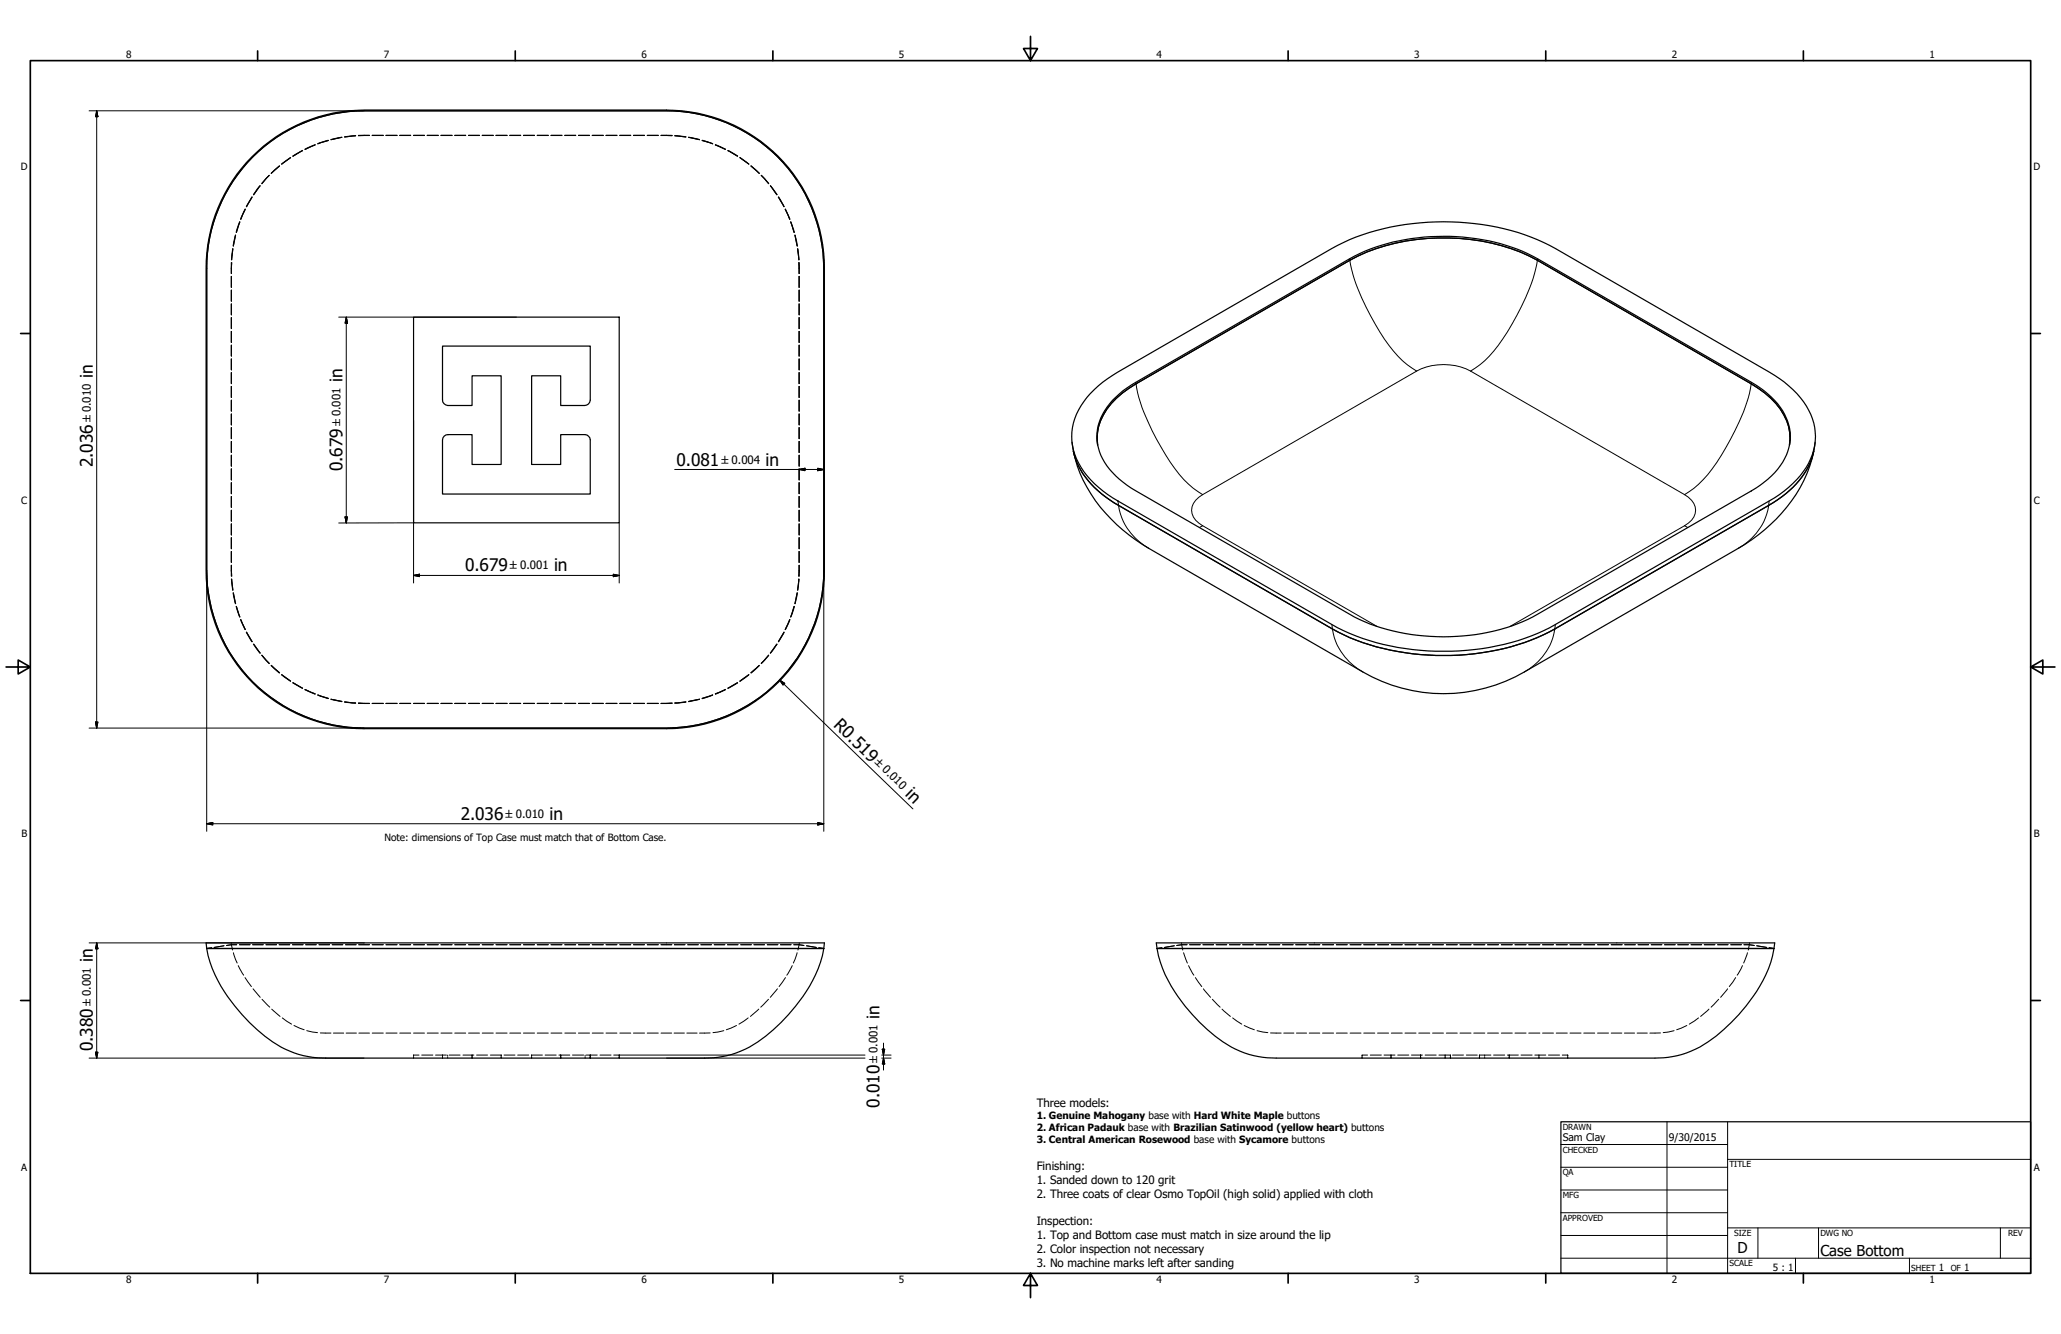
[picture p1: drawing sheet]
<svg xmlns="http://www.w3.org/2000/svg" width="864mm" height="559mm" viewBox="0 0 864 559" stroke-linecap="round" stroke-linejoin="round" font-family="sans-serif">
<!-- layer: Hidden (ANSI) -->
<g fill="none" stroke="#000" stroke-width=".42">
<path d="M137.5 58.7l-4.3 1.4M137.6 58.9l-4.4 1.4M138.7 58.4l4.6-.9-4.6 1M149 56.9l-4.6 .5M149 56.8l-4.6 .5M154.8 56.8h-4.6M154.8 56.6l-4.6 .1M156 56.8h4.6M156 56.6h4.6M161.7 56.8h4.7M161.7 56.6h4.7M167.5 56.8h4.6"/>
<path d="M167.5 56.6h4.6M173.3 56.8h4.6M173.3 56.6h4.6M179 56.8h4.6M179 56.6h4.6M184.8 56.8h4.6M184.8 56.6h4.6M190.6 56.8h4.5M190.6 56.6h4.5M196.3 56.8h4.6M196.3 56.6h4.6M202.1 56.8h4.6"/>
<path d="M202.1 56.6h4.6M207.8 56.8h4.7M207.8 56.6h4.7M213.6 56.8h4.6M213.6 56.6h4.6M219.3 56.8h4.7M219.3 56.6h4.7M225.1 56.8h4.6M225.1 56.6h4.6M230.9 56.8h4.6M230.9 56.6h4.6M236.7 56.8h4.5"/>
<path d="M236.7 56.6h4.5M242.4 56.8h4.6M242.4 56.6h4.6M248.2 56.8h4.6M248.2 56.6h4.6M253.9 56.8h4.6M253.9 56.6h4.6M259.7 56.8h4.6M259.7 56.6h4.6M265.4 56.8h4.7M265.4 56.6h4.7M271.2 56.8h4.6"/>
<path d="M271.2 56.6h4.6M277 56.8h4.6M277 56.6l4.6 .1M282.8 56.9l4.6 .5M282.8 56.8l4.6 .5M293.1 58.4l-4.6-.9 4.6 1M294.2 58.9l4.4 1.4M294.3 58.7l4.3 1.4M108.9 77.8l-2.7 3.7M109 77.9l-2.7 3.7M109.7 76.8l3.1-3.3-3.1 3.5M117 69.5l-3.4 3.1"/>
<path d="M117.2 69.5l-3.5 3.1M121.7 66l-3.7 2.7M121.8 66l-3.8 2.8M126.7 63l-4 2.3M126.8 63.1l-4.1 2.4M132 60.6l-4.2 1.9M132.1 60.7l-4.3 1.9M299.7 60.7l4.3 1.9M299.8 60.6l4.2 1.9M305 63.1l4.1 2.4M305.1 63l4 2.3M310 66l3.8 2.8"/>
<path d="M310.1 66l3.7 2.7M314.6 69.5l3.5 3.1M314.8 69.5l3.4 3.1M322.1 76.8l-3.1-3.3 3.1 3.5M322.8 77.9l2.7 3.7M322.9 77.8l2.7 3.7M98.6 98.5l-.9 4.6M98.7 98.5l-.9 4.6M100.4 92.9l-1.5 4.4M100.5 93l-1.4 4.4M102.7 87.6l-1.9 4.2M102.8 87.6l-1.9 4.3"/>
<path d="M105.5 82.5l-2.3 4.1M105.7 82.6l-2.4 4M326.1 82.6l2.4 4M326.3 82.5l2.3 4.1M329 87.6l1.9 4.3M329.1 87.6l1.9 4.2M331.3 93l1.4 4.4M331.4 92.9l1.5 4.4M333.1 98.5l.9 4.6M333.2 98.5l.9 4.6M96.9 110v4.6M96.9 115.8v4.6"/>
<path d="M97 115.8v4.6M97.1 110l-.1 4.6M97.5 104.2l-.5 4.6M97.6 104.2l-.5 4.6M334.2 104.2l.5 4.6M334.3 104.2l.5 4.6M334.7 110l.1 4.6M334.8 115.8v4.6M334.9 110v4.6M334.9 115.8v4.6M96.9 121.5v4.7M96.9 127.3v4.6"/>
<path d="M96.9 133v4.7M96.9 138.8v4.6M97 121.5v4.7M97 127.3v4.6M97 133v4.7M97 138.8v4.6M334.8 121.5v4.7M334.8 127.3v4.6M334.8 133v4.7M334.8 138.8v4.6M334.9 121.5v4.7M334.9 127.3v4.6"/>
<path d="M334.9 133v4.7M334.9 138.8v4.6M96.9 144.6v4.6M96.9 150.4v4.5M96.9 156.1v4.6M97 144.6v4.6M97 150.4v4.5M97 156.1v4.6M334.8 144.6v4.6M334.8 150.4v4.5M334.8 156.1v4.6M334.9 144.6v4.6"/>
<path d="M334.9 150.4v4.5M334.9 156.1v4.6M96.9 161.9v4.6M96.9 167.6v4.6M96.9 173.4v4.6M96.9 179.1v4.7M97 161.9v4.6M97 167.6v4.6M97 173.4v4.6M97 179.1v4.7M334.8 161.9v4.6M334.8 167.6v4.6"/>
<path d="M334.8 173.4v4.6M334.8 179.1v4.7M334.9 161.9v4.6M334.9 167.6v4.6M334.9 173.4v4.6M334.9 179.1v4.7M96.9 184.9v4.6M96.9 190.7v4.6M96.9 196.4v4.6M97 184.9v4.6M97 190.7v4.6M97 196.4v4.6"/>
<path d="M334.8 184.9v4.6M334.8 190.7v4.6M334.8 196.4v4.6M334.9 184.9v4.6M334.9 190.7v4.6M334.9 196.4v4.6M96.9 202.2v4.6M96.9 208v4.5M96.9 213.7v4.6M96.9 219.5v4.6M97 202.2v4.6M97 208v4.5"/>
<path d="M97 213.7v4.6M97 219.5v4.6M334.8 202.2v4.6M334.8 208v4.5M334.8 213.7v4.6M334.8 219.5v4.6M334.9 202.2v4.6M334.9 208v4.5M334.9 213.7v4.6M334.9 219.5v4.6M96.9 225.2v4.7M96.9 231v4.6"/>
<path d="M96.9 236.8v4.6M97 225.2v4.7M97 231v4.6M97 236.8l.1 4.6M334.8 225.2v4.7M334.8 231v4.6M334.8 236.8l-.1 4.6M334.9 225.2v4.7M334.9 231v4.6M334.9 236.8v4.6M97 242.6l.5 4.6M97.1 242.6l.5 4.6"/>
<path d="M97.7 248.3l.9 4.6M97.8 248.3l.9 4.6M98.9 254l1.5 4.4M99.1 254l1.4 4.4M100.8 259.5l1.9 4.3M100.9 259.5l1.9 4.2M330.9 259.5l-1.9 4.2M331 259.5l-1.9 4.3M332.7 254l-1.4 4.4M332.9 254l-1.5 4.4M334 248.3l-.9 4.6M334.1 248.3l-.9 4.6"/>
<path d="M334.7 242.6l-.5 4.6M334.8 242.6l-.5 4.6M103.2 264.9l2.3 4M103.3 264.8l2.4 4M106.2 269.9l2.7 3.7M106.3 269.8l2.7 3.8M109.7 274.5l3.1 3.5M109.7 274.4l3.1 3.5M113.6 278.8l3.4 3.1M113.7 278.7l3.5 3.1M318.1 278.7l-3.5 3.1M318.2 278.8l-3.4 3.1"/>
<path d="M322.1 274.4l-3.1 3.5M322.1 274.5l-3.1 3.5M325.5 269.8l-2.7 3.8M325.6 269.9l-2.7 3.7M328.5 264.8l-2.4 4M328.6 264.9l-2.3 4M118 282.7l3.7 2.7M118 282.6l3.8 2.7M122.7 286.1l4 2.3M122.7 285.9l4.1 2.4M127.8 288.9l4.2 1.9M127.8 288.8l4.3 1.8"/>
<path d="M133.2 291.1l4.4 1.4M133.2 291.2l4.3 1.5M138.7 292.9l4.6 .9M138.7 293l4.6 .9M144.4 294l4.6 .4M144.4 294.1l4.6 .5M150.2 294.5l2.3 .1M150.2 294.6l2.3 .1M152.5 294.6h2.3M156 294.6h4.6M161.7 294.6h4.7M167.5 294.6h4.6"/>
<path d="M173.3 294.6h4.6M179 294.6h4.6M184.8 294.6h4.6M190.6 294.6h4.5M196.3 294.6h4.6M202.1 294.6h4.6M207.8 294.6h4.7M213.6 294.6h4.6M219.3 294.6h4.7M225.1 294.6h4.6M230.9 294.6h4.6M236.7 294.6h4.5"/>
<path d="M242.4 294.6h4.6M248.2 294.6h4.6M253.9 294.6h4.6M259.7 294.6h4.6M265.4 294.6h4.7M271.2 294.6h4.6M277 294.6h2.3M281.6 294.5l-2.3 .1M281.6 294.6l-2.3 .1M287.4 294l-4.6 .4M287.4 294.1l-4.6 .5M293.1 292.9l-4.6 .9"/>
<path d="M293.1 293l-4.6 .9M298.6 291.1l-4.4 1.4M298.6 291.2l-4.3 1.5M304 288.8l-4.3 1.8M304 288.9l-4.2 1.9M309.1 285.9l-4.1 2.4M309.1 286.1l-4 2.3M313.8 282.6l-3.8 2.7M313.8 282.7l-3.7 2.7M88.7 397l-2.1 .3M93.9 396.2l-4.2 .7M96.9 395v.2"/>
<path d="M97 395.7l.5 2.3M97 395.7h2.2M97 395.7l-2.1 .3M97 395.5v.2M97.8 399.1l1.6 4.3M100.3 395.7h4.5M105.9 395.7h4.4M111.4 395.7h4.5M117 395.7h4.4M122.6 395.7h4.4M128.1 395.7h4.4M133.7 395.7h4.4"/>
<path d="M139.2 395.7h4.4M144.8 395.7h4.4M150.3 395.7h4.5M156 395.7h4.6M161.7 395.7h4.7M167.5 395.7h4.6M173.3 395.7h4.6M179 395.7h4.6M184.8 395.7h4.6M190.6 395.7h4.5M196.3 395.7h4.6M202.1 395.7h4.6"/>
<path d="M207.8 395.7h4.7M213.6 395.7h4.6M219.3 395.7h4.7M225.1 395.7h4.6M230.9 395.7h4.6M236.7 395.7h4.5M242.4 395.7h4.6M248.2 395.7h4.6M253.9 395.7h4.6M259.7 395.7h4.6M265.4 395.7h4.7M271.2 395.7h4.6"/>
<path d="M277 395.7h4.5zM282.6 395.7h4.4M288.2 395.7h4.4M293.7 395.7h4.4M299.3 395.7h4.4M304.8 395.7h4.4M310.4 395.7h4.4M315.9 395.7h4.5M321.5 395.7h4.4M327 395.7h4.5M332.6 395.7h2.2M334 399.1l-1.6 4.3"/>
<path d="M334.8 395.7l-.5 2.3M334.8 395.7l2.1 .3M334.8 395.5v.2M334.9 395v.2M337.9 396.2l4.2 .7M343.1 397l2.1 .3M486.9 397l-2.1 .3M492.1 396.2l-4.2 .7M495 395l.1 .2M495.1 395.5l.1 .2M495.2 395.7l.4 2.3M495.2 395.7h2.2"/>
<path d="M495.2 395.7l-2.1 .3M495.9 399.1l1.6 4.3M498.5 395.7h4.4M504.1 395.7h4.4M509.6 395.7h4.4M515.2 395.7h4.4M520.7 395.7h4.4M526.3 395.7h4.4M531.8 395.7h4.5M537.4 395.7h4.4M542.9 395.7h4.5M548.5 395.7h4.5"/>
<path d="M554.2 395.7h4.6M559.9 395.7h4.6M565.7 395.7h4.6M571.4 395.7h4.7M577.2 395.7h4.7M583 395.7h4.6M588.7 395.7h4.6M594.5 395.7h4.6M600.3 395.7h4.5M606 395.7h4.6M611.8 395.7h4.6M617.5 395.7h4.7"/>
<path d="M623.3 395.7h4.6M629.1 395.7h4.6M634.8 395.7h4.6M640.6 395.7h4.6M646.4 395.7h4.5M652.1 395.7h4.6M657.9 395.7h4.6M663.6 395.7h4.6M669.4 395.7h4.6M675.1 395.7h4.6M680.8 395.7h4.4M686.4 395.7h4.4"/>
<path d="M691.9 395.7h4.4M697.5 395.7h4.4M703 395.7h4.5M708.6 395.7h4.4M714.1 395.7h4.5M719.7 395.7h4.4M725.2 395.7h4.5M730.8 395.7l4.3 .3zM732.2 399.1l-1.6 4.3M733 395.7l-.5 2.3M733 395.5v.2M733.1 395v.2"/>
<path d="M736.1 396.2l4.2 .7M741.3 397l2 .3M99.8 404.5l2.3 4M102.7 409.5l2.6 3.8M106 414.2l3 3.6M109.8 418.6l3.2 3.3M322 418.6l-3.2 3.3M325.8 414.2l-3 3.6M329.1 409.5l-2.6 3.8M332 404.5l-2.3 4M498 404.5l2.3 4M500.9 409.5l2.7 3.8"/>
<path d="M504.3 414.2l2.9 3.6M508 418.6l3.2 3.3M720.2 418.6l-3.2 3.3M723.9 414.2l-2.9 3.6M727.3 409.5l-2.7 3.8M730.1 404.5l-2.2 4M113.9 422.7l3.4 3.1M118.3 426.4l3.9 2.6M123.2 429.6l4.2 1.8M128.5 431.7l4.5 .9M134.2 432.7l4.5 .1M139.7 432.8h4.3"/>
<path d="M145 432.8h4.4M150.4 432.8h4.4M156 432.8h4.6M161.7 432.8h4.7M167.5 432.8h4.6M173.3 432.8h4.6M179 432.8h4.6M184.8 432.8h4.6M190.6 432.8h4.5M196.3 432.8h4.6M202.1 432.8h4.6M207.8 432.8h4.7"/>
<path d="M213.6 432.8h4.6M219.3 432.8h4.7M225.1 432.8h4.6M230.9 432.8h4.6M236.7 432.8h4.5M242.4 432.8h4.6M248.2 432.8h4.6M253.9 432.8h4.6M259.7 432.8h4.6M265.4 432.8h4.7M271.2 432.8h4.6M277 432.8h4.4"/>
<path d="M282.4 432.8h4.4M287.8 432.8h4.3M297.6 432.7l-4.5 .1M303.3 431.7l-4.5 .9M308.6 429.6l-4.2 1.8M313.5 426.4l-3.9 2.6M317.9 422.7l-3.4 3.1M512.1 422.7l3.5 3.1M516.5 426.4l3.8 2.6M521.3 429.6l4.3 1.8M526.7 431.7l4.5 .9M532.4 432.7l4.4 .1"/>
<path d="M537.9 432.8h4.3M543.2 432.8h4.3M548.6 432.8h4.4M554.2 432.8h4.6M559.9 432.8h4.6M565.7 432.8h4.6M571.4 432.8h4.7M577.2 432.8h4.7M583 432.8h4.6M588.7 432.8h4.6M594.5 432.8h4.6M600.3 432.8h4.5"/>
<path d="M606 432.8h4.6M611.8 432.8h4.6M617.5 432.8h4.7M623.3 432.8h4.6M629.1 432.8h4.6M634.8 432.8h4.6M640.6 432.8h4.6M646.4 432.8h4.5M652.1 432.8h4.6M657.9 432.8h4.6M663.6 432.8h4.6M669.4 432.8h4.6"/>
<path d="M675.1 432.8h4.5M680.7 432.8h4.2M686 432.8h4.2M695.8 432.7l-4.5 .1M701.5 431.7l-4.6 .9M706.8 429.6l-4.2 1.8M711.7 426.4l-3.9 2.6M716.1 422.7l-3.5 3.1M173.3 442v.4zM173.3 442.8v.4M173.3 442h2.3M176.7 442h4.7"/>
<path d="M182.5 442h4.6M185.4 442v.4M185.4 442.8v.4M187.6 442v.4M187.6 442.8v.4M188.2 442h4.6M194 442h4.6M197.8 442v.4M197.8 442.8v.4M199.7 442h4.6M205.5 442h4.5v.4M210 442.8v.4"/>
<path d="M211.2 442h4.6M216.9 442h4.7M222.8 442.8v.4M227.3 442h-4.5v.4M228.4 442h4.6M234.2 442h4.6M234.9 442v.4M234.9 442.8v.4M239.9 442h4.6M245.2 442v.4M245.2 442.8v.4M245.7 442h4.6"/>
<path d="M247.3 442v.4M247.3 442.8v.4M251.4 442h4.6M257.2 442h2.3v.4M259.5 442.8v.4M570.7 442v.4v-.4h2.3M570.7 442.8v.4M574.2 442h4.6M579.9 442h4.6M582.9 442v.4M582.9 442.8v.4M585.7 442h4.6"/>
<path d="M591.4 442h4.6M595.2 442v.4M595.2 442.8v.4M597.2 442h4.6M602.9 442h4.6M605.5 442v.4M605.5 442.8v.4M607.8 442v.4M607.8 442.8v.4M608.6 442h4.6M614.4 442h4.6M619.9 442v.4"/>
<path d="M619.9 442.8v.4M620 442v.4M620 442.8v.4M620.1 442h4.6M622.1 442v.4M622.1 442.8v.4M625.9 442h4.6M631.6 442h4.6M632.4 442v.4M632.4 442.8v.4M637.3 442h4.7M643.1 442h4.6"/>
<path d="M644.8 442v.4M644.8 442.8v.4M648.8 442h4.7M654.6 442h2.3M656.9 442v.4zM656.9 442.8v.4"/>
</g>
<!-- layer: Visible (ANSI) -->
<g fill="none" stroke="#000" stroke-width=".51">
<path d="M105.7 65.5a66.1 66.1 0 0 1 46.8-19.4h126.8a66.1 66.1 0 0 1 66.1 66.2v126.8a66.1 66.1 0 0 1-66.1 66.1h-126.8a66.1 66.1 0 0 1-66.1-66.1v-126.8a66 66 0 0 1 19.3-46.8zM105.9 65.7a66.7 66.7 0 0 1 46.6-19.3h126.8a65.9 65.9 0 0 1 65.9 65.9v126.8a66 66 0 0 1-65.9 65.9h-126.8a65.9 65.9 0 0 1-65.9-65.9v-126.8a66.7 66.7 0 0 1 19.3-46.6zM173.3 132.8h86.2v86.2h-86.2zM185.4 145h61.9v22.6a2.39 2.39 0 0 1-2.3 2.3h-10.1v-12.5h-12.1v37.2h12.1v-12.5h10.3a2.43 2.43 0 0 1 2.1 2.1v22.7h-61.9v-22.6a2.28 2.28 0 0 1 2.4-2.2h10v12.5h12.2v-37.2h-12.2v12.5h-10.2a2.4 2.4 0 0 1-2.2-2.4zM456.9 164.8l5.2-4.7 6.3-4.3 89.7-51.7a99 99 0 0 1 56.5-10.8 91.4 91.4 0 0 1 37.1 10.8l89.6 51.7a37.3 37.3 0 0 1 18.7 21.5 25.1 25.1 0 0 1-7.1 23.6l-5.2 4.7-4.1 2.9-91.9 53.1a100.8 100.8 0 0 1-62.9 10.1 87.4 87.4 0 0 1-30.7-10.1l-89.7-51.7a37.6 37.6 0 0 1-18.6-21.4 24.8 24.8 0 0 1 7.1-23.7zM466.2 167.7l4.3-4 5.4-3.6 89.6-51.7a85.7 85.7 0 0 1 52.9-8.5 75.4 75.4 0 0 1 25.9 8.5l89.6 51.7a31.4 31.4 0 0 1 15.7 18 21.6 21.6 0 0 1-7.3 21.3l-4.7 3.9-3.7 2.3-89.6 51.7a85.1 85.1 0 0 1-52.9 8.5 73.8 73.8 0 0 1-25.9-8.5l-89.6-51.7a33 33 0 0 1-15.2-16.4 20.7 20.7 0 0 1 5.5-21.5zM449.8 189a34 34 0 0 0 15.1 20.4l93.4 54.1a99.5 99.5 0 0 0 56.3 10.7 91.6 91.6 0 0 0 36.9-10.7l89.6-51.8a37.2 37.2 0 0 0 18.5-21.1l.4-1.6M459.9 186.4a22.2 22.2 0 0 1 7.9-19.6l2.5-2.1 5.7-3.9 89.6-51.8a85.7 85.7 0 0 1 55.2-8 74.9 74.9 0 0 1 23.4 8l89.6 51.8a31 31 0 0 1 15.7 18l.6 5-.3 2.6M86.6 397.3a56.5 56.5 0 0 0 14.8 27.7 52.5 52.5 0 0 0 23.8 16.7l5.9 1.2 5.4 .3h158.8a39.9 39.9 0 0 0 28.8-11.9 65.7 65.7 0 0 0 20.5-31l.6-3M86.6 397.3h258.6M86.6 397.3l-.2-2.3h259l-.2 2.3M484.8 397.3a58.7 58.7 0 0 0 17.9 31 45.5 45.5 0 0 0 22.7 13.9l3.9 .7 5.4 .3h158.8a38.7 38.7 0 0 0 25.6-9.2 71.1 71.1 0 0 0 22.9-30.9l1.3-5.8"/>
<path d="M484.8 397.3h258.5M484.8 397.3l-.3-2.3h259.1l-.3 2.3"/>
</g>
<!-- layer: Visible Narrow (ANSI) -->
<g fill="none" stroke="#000" stroke-width=".42">
<path d="M565.5 108.4a66.2 66.2 0 0 0 8.8 23.9 63.9 63.9 0 0 0 15.4 20.5l3.9 2.6M644.3 108.4a66.2 66.2 0 0 1-8.8 23.9 63.9 63.9 0 0 1-15.4 20.5l-3.9 2.6M593.6 155.4a24.8 24.8 0 0 1 22.6 0M593.6 155.4l-89.7 51.8M616.2 155.4l89.7 51.8M475.9 160.1a67.3 67.3 0 0 0 8.7 23.9 65.9 65.9 0 0 0 15.4 20.5l3.9 2.7M733.9 160.1a66.2 66.2 0 0 1-8.8 23.9 64.6 64.6 0 0 1-15.3 20.5l-3.9 2.7M468.4 209.9a24.8 24.8 0 0 0 12.9 19.8M503.9 207.2a7 7 0 0 0-3.8 9.4l.9 1.3 2.9 2.3M705.9 207.2a7 7 0 0 1 3.8 9.4l-.9 1.3-2.9 2.3M741.3 209.9a24.3 24.3 0 0 1-12.9 19.8M503.9 220.2l73.1 42.2"/>
<path d="M503.9 220.2l-1.3 .8M705.9 220.2l-73.1 42.2M705.9 220.2l1.3 .8M558.1 261.6a24.8 24.8 0 0 0 12.9 19.8M651.7 261.6a24.8 24.8 0 0 1-12.9 19.8"/>
</g>
<path d="M449.2 185.2l.6 3.8M449.8 189a34 34 0 0 0 15.1 20.4l93.4 54.1a99.5 99.5 0 0 0 56.3 10.7 91.6 91.6 0 0 0 36.9-10.7l89.6-51.8a37.2 37.2 0 0 0 18.5-21.1l.4-1.6M449.8 189a61.1 61.1 0 0 0 25.9 37.1l5.6 3.6 89.7 51.7a67.4 67.4 0 0 0 67.8 0l89.6-51.7a66.4 66.4 0 0 0 29.9-34.4l1.7-6.3M459.9 186.4a22.2 22.2 0 0 1 7.9-19.6l2.5-2.1 5.7-3.9 89.6-51.8a85.7 85.7 0 0 1 55.2-8 74.9 74.9 0 0 1 23.4 8l89.6 51.8a31 31 0 0 1 15.7 18l.6 5-.3 2.6M760.6 185.2l-.6 3.8" fill="none" stroke="#000" stroke-width=".51"/>
<!-- layer: Border (ANSI) -->
<g fill="none" stroke="#000" stroke-width=".7">
<path d="M431.8 15.2v10.2l-2.9-5.1h5.8l-2.9 5.1M12.7 25.4h838.2v508h-838.2zM107.9 21.3v4.1M215.9 21.3v4.1M323.8 21.3v4.1M539.8 21.3v4.1M647.7 21.3v4.1M755.6 21.3v4.1M8.6 139.7h4.1M850.9 139.7h4.1M2.5 279.4h10.2l-5.1-2.9v5.8l5.1-2.9M850.9 279.4l5.1 2.9v-5.8l-5.1 2.9h10.2"/>
<path d="M8.6 419.1h4.1M850.9 419.1h4.1M107.9 533.4v4.1M215.9 533.4v4.1M323.8 533.4v4.1M431.8 533.4l2.9 5.1h-5.8l2.9-5.1v10.2M539.8 533.4v4.1M647.7 533.4v4.1M755.6 533.4v4.1"/>
</g>
<!-- layer: Title (ANSI) -->
<g fill="none" stroke="#000" stroke-width=".42">
<path d="M654 479.4h69.9M698.5 469.9v63.5M723.9 469.9v63.5M654 488.9h69.9M654 498.5h69.9M723.9 485.6h127M654 508h69.9M654 517.5h69.9M723.9 514.3h127M736.6 514.3v12.7M762 514.3v12.7M838.2 514.3v12.7"/>
<path d="M654 527h196.9M752.3 527v6.4M800.1 527v6.4"/>
</g>
<path d="M654 469.9h196.9v63.5h-196.9z" fill="none" stroke="#000" stroke-width=".51"/>
<!-- layer: Dimension (ISO) -->
<g fill="none" stroke="#000" stroke-width=".42">
<path d="M37.3 46.4h115.2M40.5 46.4l.5 2.5h-1zM40.5 46.4v258.6M141.9 132.8h74.4M145.1 132.8l.5 2.6h-1zM145.1 132.8v86.3M173.3 176v68.2M282.7 196.7h62.5M334.8 196.7l2.5-.5v1zM342.6 196.2l2.6 .5-2.6 .5zM144.6 216.5h1l-.5 2.6zM173.3 219l-31.4 .1"/>
<path d="M259.5 219v25.2M86.6 239.1v109.1M345.2 239.1v109.1M173.3 241l2.5-.5v1.1zM173.3 241h86.2M257 240.5l2.5 .5-2.5 .6zM326.6 284.9l2.2 1.4-.7 .7zM326.6 284.9l55.9 53.9M37.3 305h115.2M40 302.5h1l-.5 2.5zM86.6 345.1l2.6-.5v1zM86.6 345.1h258.6"/>
<path d="M342.6 344.6l2.6 .5-2.6 .5zM37.3 395h115.2M40.5 395l.5 2.4h-1zM40.5 395v48.2M369.7 439.5h1l-.5 2.5zM370.2 436.9v11.3M37.3 443.2h115.2M40 440.8h1l-.5 2.4zM259.5 442h103M279.3 443.2h83.2M369.4 443.2h4M369.4 442h4"/>
<path d="M370.2 443.2l.5 2.5h-1z"/>
</g>
<g fill="#000" stroke="#000" stroke-width=".42">
<path d="M40.5 46.4l.5 2.5zM40.5 46.4l.5 2.5h-1zM145.1 132.8l.5 2.6zM145.1 132.8l.5 2.6h-1zM334.8 196.7l2.5-.5zM334.8 196.7l2.5-.5v1zM342.6 197.2l2.6-.5zM342.6 196.2l2.6 .5-2.6 .5zM144.6 216.5l.5 2.6zM144.6 216.5h1l-.5 2.6zM173.3 241l2.5-.5zM173.3 241l2.5-.5v1.1z"/>
<path d="M257 241.6l2.5-.6zM257 240.5l2.5 .5-2.5 .6zM326.6 284.9l2.2 1.4zM326.6 284.9l2.2 1.4-.7 .7zM40 302.5l.5 2.5zM40 302.5h1l-.5 2.5zM86.6 345.1l2.6-.5zM86.6 345.1l2.6-.5v1zM342.6 345.6l2.6-.5zM342.6 344.6l2.6 .5-2.6 .5zM40.5 395l.5 2.4zM40.5 395l.5 2.4h-1z"/>
<path d="M369.7 439.5l.5 2.5zM369.7 439.5h1l-.5 2.5zM40 440.8l.5 2.4zM40 440.8h1l-.5 2.4zM370.2 443.2l.5 2.5zM370.2 443.2l.5 2.5h-1z"/>
</g>
<g font-size="7.2">
<text x="38.9" y="158.5" transform="rotate(-90 38.9 158.5)">in</text>
<text x="143.5" y="160.1" transform="rotate(-90 143.5 160.1)">in</text>
<text x="38.9" y="195.8" transform="rotate(-90 38.9 195.8)">2.036</text>
<text x="143.4" y="197.4" transform="rotate(-90 143.4 197.4)">0.679</text>
<text x="283.5" y="195">0.081</text>
<text x="320.8" y="195.1">in</text>
<text x="194.9" y="239.4">0.679</text>
<text x="232.2" y="239.4">in</text>
<text x="348.9" y="304.1" transform="rotate(44 348.9 304.1)">R0.519</text>
<text x="379" y="333.2" transform="rotate(44 379 333.2)">in</text>
<text x="193" y="343.4">2.036</text>
<text x="230.3" y="343.5">in</text>
<text x="38.9" y="403" transform="rotate(-90 38.9 403)">in</text>
<text x="368.6" y="426.8" transform="rotate(-90 368.6 426.8)">in</text>
<text x="38.9" y="440.3" transform="rotate(-90 38.9 440.3)">0.380</text>
<text x="368.6" y="464.1" transform="rotate(-90 368.6 464.1)">0.010</text>
</g>
<g font-size="6.3">
<text x="728.1" y="524.9">D</text>
<text x="762.8" y="526.2">Case Bottom</text>
</g>
<g font-size="4.8">
<text x="434.4" y="463.6">Three models:</text>
<text x="434.4" y="490.2">Finishing:</text>
<text x="434.4" y="496">1. Sanded down to 120 grit</text>
<text x="434.4" y="501.7">2. Three coats of clear Osmo TopOil (high solid) applied with cloth</text>
<text x="434.4" y="513.3">Inspection:</text>
<text x="434.4" y="519">1. Top and Bottom case must match in size around the lip</text>
<text x="434.4" y="524.8">2. Color inspection not necessary</text>
<text x="434.4" y="530.5">3. No machine marks left after sanding</text>
</g>
<g font-size="4.6">
<text x="38" y="177" transform="rotate(-90 38 177)">±0.010</text>
<text x="142.6" y="178.6" transform="rotate(-90 142.6 178.6)">±0.001</text>
<text x="302.3" y="194.2">±0.004</text>
<text x="213.7" y="238.5">±0.001</text>
<text x="366.3" y="319.7" transform="rotate(44 366.3 319.7)">±0.010</text>
<text x="211.8" y="342.6">±0.010</text>
<text x="38" y="421.5" transform="rotate(-90 38 421.5)">±0.001</text>
<text x="367.7" y="445.3" transform="rotate(-90 367.7 445.3)">±0.001</text>
</g>
<g font-size="4.4">
<text x="654.8" y="477.8">Sam Clay</text>
<text x="699.3" y="478">9/30/2015</text>
</g>
<g font-size="4.2">
<text x="52.8" y="24.4">8</text>
<text x="160.8" y="24.4">7</text>
<text x="268.7" y="24.4">6</text>
<text x="376.7" y="24.4">5</text>
<text x="484.6" y="24.4">4</text>
<text x="592.6" y="24.4">3</text>
<text x="700.5" y="24.4">2</text>
<text x="808.5" y="24.4">1</text>
<text x="8.8" y="71.4">D</text>
<text x="852" y="71.4">D</text>
<text x="8.9" y="211.1">C</text>
<text x="852.2" y="211.1">C</text>
<text x="9" y="350.8">B</text>
<text x="161.1" y="352.2">Note: dimensions of Top Case must match that of Bottom Case.</text>
<text x="852.2" y="350.8">B</text>
<text x="434.4" y="468.8">1. Genuine Mahogany base with Hard White Maple buttons</text>
<text x="434.4" y="473.8">2. African Padauk base with Brazilian Satinwood (yellow heart) buttons</text>
<text x="434.4" y="478.9">3. Central American Rosewood base with Sycamore buttons</text>
<text x="8.9" y="490.5">A</text>
<text x="852.2" y="490.5">A</text>
<text x="742.9" y="532.6">5 : 1</text>
<text x="812.4" y="532.6">1</text>
<text x="823" y="532.6">1</text>
<text x="52.8" y="537.5">8</text>
<text x="160.8" y="537.5">7</text>
<text x="268.7" y="537.5">6</text>
<text x="376.7" y="537.5">5</text>
<text x="484.6" y="537.5">4</text>
<text x="592.6" y="537.5">3</text>
<text x="700.5" y="537.5">2</text>
<text x="808.5" y="537.5">1</text>
</g>
<g font-size="3.5">
<text x="654.8" y="473.2">DRAWN</text>
<text x="654.8" y="482.8">CHECKED</text>
<text x="724.7" y="488.9">TITLE</text>
<text x="654.8" y="492.3">QA</text>
<text x="654.8" y="501.8">MFG</text>
<text x="654.8" y="511.4">APPROVED</text>
<text x="726.7" y="517.7">SIZE</text>
<text x="762.8" y="517.7">DWG NO</text>
<text x="841.4" y="517.7">REV</text>
<text x="724.7" y="530.4">SCALE</text>
<text x="800.9" y="532.6">SHEET</text>
<text x="817.4" y="532.6">OF</text>
</g>
</svg>
